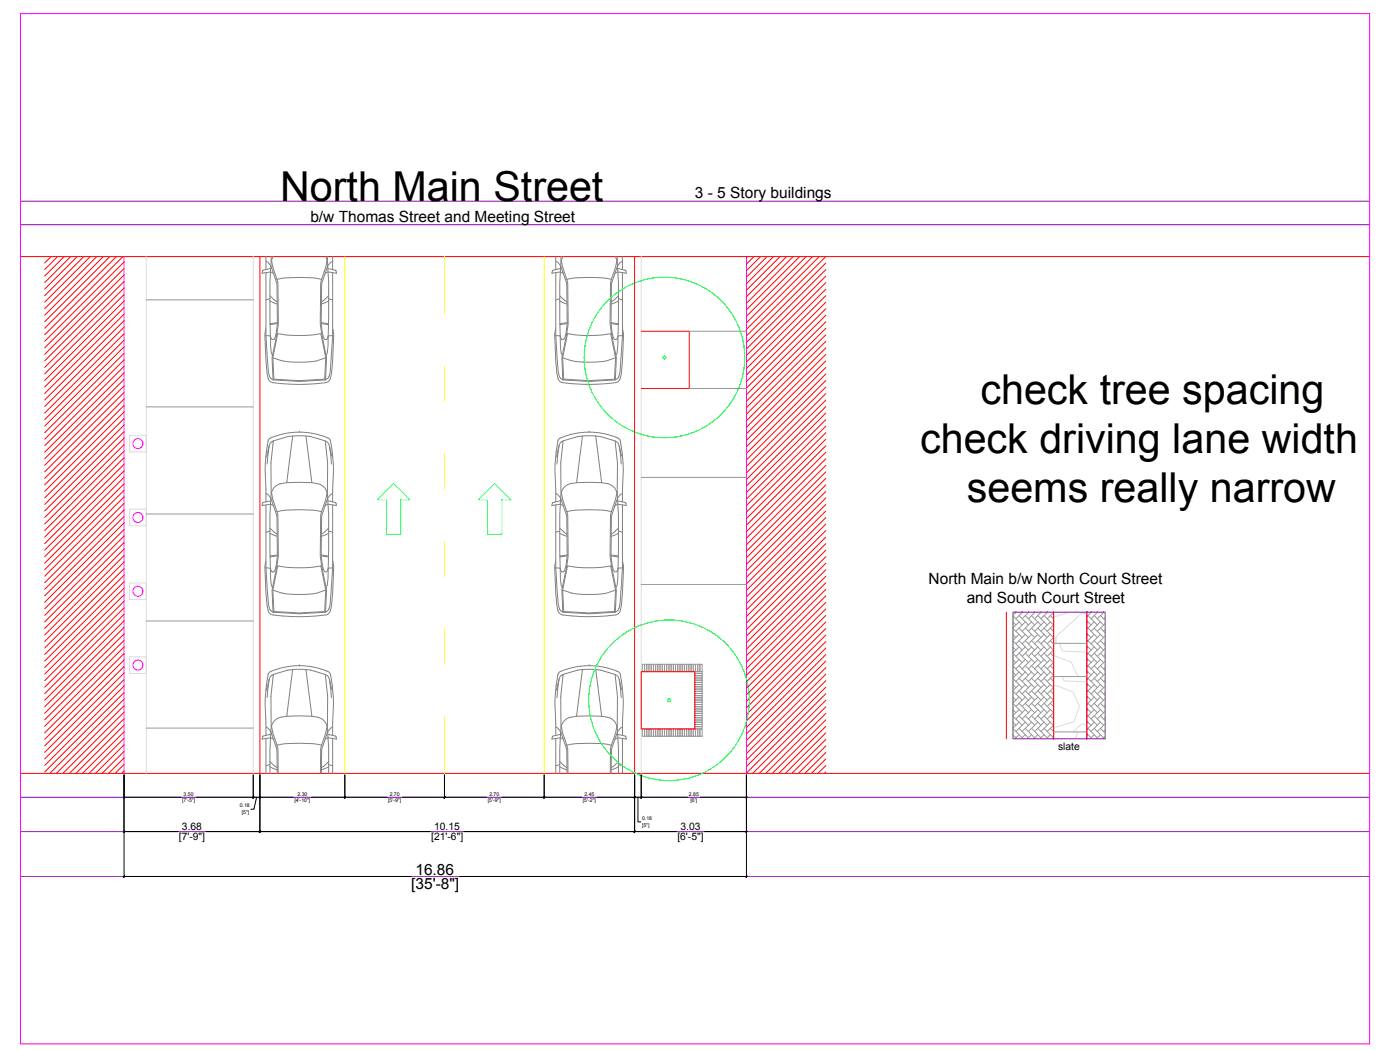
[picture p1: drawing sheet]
<svg xmlns="http://www.w3.org/2000/svg" width="1219mm" height="914mm" viewBox="0 0 1219 914" stroke-linecap="round" stroke-linejoin="round" font-family="sans-serif">
<!-- layer: Hatch and Paving -->
<g fill="none" stroke="#989898" stroke-width=".87">
<path d="M127 261h94M600 288h50M600 338h50M127 354h94M558 416h92M127 448h94M558 509h92M882 536l8 8M882 533v110M884 533h1M885 533l-3 3M887 536l9 8"/>
<path d="M890 533h.1M890 533l-5 6M893 536l8 8M895 533h1M896 533l-6 6M898 536l9 8M901 533h.1M901 533l-5 6M904 536l8 8M906 533h1M907 533l-6 6M909 536l8 8"/>
<path d="M912 533h.1M912 533l-5 6M915 536l3 3M917 533h.1M918 539h-1M918 533l-6 6M947 536l9 8M950 533h.1M950 533l-4 4M953 536l8 8M955 533h1M956 533l-6 6"/>
<path d="M958 536l5 4M961 533h.1M961 533l-5 6M963 537l-2 2M963 533v110M127 541h94M882 558l8 8M882 553l3 2M882 547l8 8M882 542l3 2M887 558l9 8M887 547l9 8"/>
<path d="M887 552l-5 6M887 542l-5 5M893 558l8 8M893 547l8 8M893 552l-8 9M893 542l-8 8M898 558l9 8M898 547l9 8M898 552l-8 9M898 542l-8 8M904 558l8 8M904 547l8 8"/>
<path d="M904 552l-8 9M904 542l-8 8M909 558l8 8-5 6M909 547l8 8-5 6M909 552l-8 9M909 542l-8 8M915 558l3 3M915 547l3 3M915 552l-8 9M915 542l-8 8M918 550h-1M918 544l-6 6"/>
<path d="M946 552l4 3M946 541l4 3M947 558l9 8M947 547l9 8M947 552l-1 1M947 542h-1M953 558l8 8M953 547l8 8M953 552l-7 7M953 542l-7 6M958 558l5 4M958 547l5 4"/>
<path d="M958 552l-8 9M958 542l-8 8M963 559l-2 2M963 554l-7 7M963 548l-2 2M963 543l-7 7M559 578h2v7h-2zM561 578h2v7h-2zM563 578h2v7h-2zM565 578h2v7h-2zM567 578h2v7h-2zM569 578h2v7h-2z"/>
<path d="M571 578h2v7h-2zM573 578h2v7h-2zM575 578h2v7h-2zM577 578h2v7h-2zM579 578h2v7h-2zM581 578h2v7h-2zM583 578h1v7h-1zM584 578h2v7h-2zM586 578h2v7h-2zM588 578h2v7h-2zM590 578h2v7h-2zM592 578h2v7h-2z"/>
<path d="M594 578h2v7h-2zM596 578h2v7h-2zM598 578h2v7h-2zM600 578h2v7h-2zM602 578h2v7h-2zM604 578h2v7h-2zM606 578h2v7h-2zM608 578h2v7h-2zM610 578h1v7h-1zM882 580l8 8M882 575l3 2M882 569l8 8"/>
<path d="M882 564l3 2M887 580l9 8M887 569l9 8M887 574l-5 6M887 563l-5 6M893 580l8 8M893 569l8 8M893 574l-8 8M893 563l-8 9M898 580l9 8M898 569l9 8M898 574l-8 8"/>
<path d="M898 563l-8 9M904 580l8 8M904 569l8 8M904 574l-8 8M904 563l-8 9M909 580l8 8M909 569l8 8-5 5M909 574l-8 8M909 563l-8 9M915 580l3 3M915 569l3 3M915 574l-8 8"/>
<path d="M915 563l-8 9M918 571l-1 1M918 561h-1M918 560h28M946 573l4 4M946 562l4 4M947 580l9 8M947 569l9 8M947 574l-1 1M947 563l-1 1M953 580l8 8M953 569l8 8"/>
<path d="M953 574l-7 7M953 563l-7 7M958 580l5 4M958 569l5 4M958 574l-8 8M958 563l-8 9M963 576l-7 6M963 570l-2 2M963 565l-7 7M605 598h6v2h-6zM605 596h6v2h-6zM605 594h6v2h-6z"/>
<path d="M605 592h6v2h-6zM605 590h6v2h-6zM605 588h6v2h-6zM605 587h6v1h-6zM605 585h6v2h-6zM882 596l3 3M882 591l8 8M882 585l3 3M887 591l9 8M887 596l-5 5M887 585l-5 5M893 591l8 8"/>
<path d="M893 596l-8 8M893 585l-8 8M898 591l9 8M898 596l-8 8M898 585l-8 8M904 591l8 8M904 596l-8 8M904 585l-8 8M909 591l8 8M909 596l-8 8M909 585l-8 8M915 591l3 2"/>
<path d="M915 596l-8 8M915 585l-8 8M918 599l-6 5M918 588l-6 5M918 582h-1M918 589h28M946 595l4 4M946 584l4 4M947 591l9 8M947 596l-1 1M947 585l-1 1M953 591l8 8"/>
<path d="M953 596l-7 7M953 585l-7 7M958 591l5 4M958 596l-8 8M958 585l-8 8M963 597l-7 7M963 592l-2 1M963 586l-7 7M963 581l-2 1M605 619h6v2h-6zM605 617h6v2h-6zM605 615h6v2h-6z"/>
<path d="M605 614h6v1h-6zM605 612h6v2h-6zM605 610h6v2h-6zM605 608h6v2h-6zM605 606h6v2h-6zM605 604h6v2h-6zM605 602h6v2h-6zM605 600h6v2h-6zM882 618l3 3M882 613l8 8M882 607l3 3M882 602l8 8"/>
<path d="M887 612l9 9M887 602l9 8M887 618l-5 5M887 607l-5 5M893 612l8 9M893 602l8 8M893 618l-8 8M893 607l-8 8M898 612l9 9M898 602l9 8M898 618l-8 8M898 607l-8 8"/>
<path d="M904 612l8 9M904 602l8 8M904 618l-8 8M904 607l-8 8M909 612l8 9M909 602l8 8M909 618l-8 8M909 607l-8 8M915 612l3 3M915 602l3 2M915 618l-8 8M915 607l-8 8"/>
<path d="M918 610l-6 5M946 617l4 4M946 606l4 4M947 612l9 9M947 602l9 8M947 618l-1 1M947 607l-1 1M953 612l8 9M953 602l8 8M953 618l-7 6M953 607l-7 6M958 612l5 5"/>
<path d="M958 602l5 4M958 618l-8 8M958 607l-8 8M963 619l-7 7M963 614l-2 1M963 608l-7 7M963 603l-2 1M127 634h94M559 635h2v6h-2zM561 635h2v6h-2zM563 635h2v6h-2zM565 635h2v6h-2z"/>
<path d="M567 635h2v6h-2zM569 635h2v6h-2zM571 635h2v6h-2zM573 635h2v6h-2zM575 635h2v6h-2zM577 635h2v6h-2zM579 635h2v6h-2zM581 635h2v6h-2zM583 635h1v6h-1zM584 635h2v6h-2zM586 635h2v6h-2zM588 635h2v6h-2z"/>
<path d="M590 635h2v6h-2zM592 635h2v6h-2zM594 635h2v6h-2zM596 635h2v6h-2zM598 635h2v6h-2zM600 635h2v6h-2zM602 635h2v6h-2zM604 635h2v6h-2zM605 633h6v2h-6zM605 631h6v2h-6zM605 629h6v2h-6zM605 627h6v2h-6z"/>
<path d="M605 625h6v2h-6zM605 623h6v2h-6zM605 621h6v2h-6zM606 635h2v6h-2zM608 635h2v6h-2zM610 635h1v6h-1zM882 640l3 2M882 635l8 7M882 629l3 3M882 624l8 8M887 634l9 8M887 623l9 9"/>
<path d="M887 640l-3 3M887 629l-5 5M893 634l8 8M893 623l8 9M893 640l-4 3M893 629l-8 8M898 634l9 8M898 623l9 9M898 640l-3 3M898 629l-8 8M904 634l8 8M904 623l8 9"/>
<path d="M904 640l-4 3M904 629l-8 8M909 634l8 8M909 623l8 9M909 640l-3 3M909 629l-8 8M915 634l3 3M915 623l3 3M915 640l-4 3M915 629l-8 8M918 637h-1M918 631l-6 6"/>
<path d="M918 621l-6 5M918 637h28M946 639l4 3M946 628l4 4M947 634l9 8M947 623l9 9M947 640l-1 1M947 629l-1 1M953 634l8 8M953 623l8 9M953 640l-4 3M953 629l-7 6"/>
<path d="M958 634l5 5M958 623l5 5M958 640l-3 3M958 629l-8 8M963 636l-2 1M963 630l-7 7M963 625l-2 1M918 642l-2 1M963 641l-3 2"/>
</g>
<!-- layer: HIDDEN -->
<path d="M18 175h1175M18 196h1175M882 533h36v110h-36zM918 533h28M946 533h17v110h-17zM918 643h28M18 694h1175M18 724h1175M18 763h1175" fill="none" stroke="#8a00b8" stroke-width=".87"/>
<!-- layer: Edge -->
<path d="M18 223h1175M226 223v451M553 223v451M558 288h42v50h-42M876 533v110M918 533v110M946 533v110M558 585h47v50h-47zM18 674h1175" fill="none" stroke="#f00" stroke-width=".87"/>
<!-- layer: Poche -->
<g fill="none" stroke="#f0f" stroke-width=".87">
<path d="M18 12h1175v897h-1175zM108 223v451M650 223v451"/>
<circle cx="120" cy="386" r="4"/>
<circle cx="120" cy="451" r="4"/>
<circle cx="120" cy="515" r="4"/>
<circle cx="120" cy="579" r="4"/>
</g>
<!-- layer: Details -->
<g fill="none" stroke="#dcdcdc" stroke-width=".87">
<path d="M127 223v451M221 223v451M558 223v451M113 379h14v15h-14zM113 443h14v15h-14zM113 508h14v14h-14zM932 533l-13 4h-1M946 534h-4l-22 20v6M918 554l1 1v5M113 572h14v14h-14zM918 571l15 6 6 12M922 560l3 7 21 1v-1"/>
<path d="M918 597h1l15 6 6 12-5 14-16 4h-1M925 589l2 4 19 1M946 587v2M939 637l-2 6M946 637v1M946 631h-4l-8 6"/>
</g>
<!-- layer: Lane Stripes -->
<path d="M300 223v451M387 223v50M474 223v451M387 319v30M387 395v31M387 471v31M387 548v30M387 624v50" fill="none" stroke="#ff0" stroke-width=".87"/>
<!-- layer: HIDDEN -->
<g fill="none" stroke="#808080" stroke-width=".87">
<path d="M232 227l2 2 2 3 5 14 1 36-1 7-2 7h-2l-2-4h-3M232 223v12M232 237v55M236 234l-7 1-1 3 8-1 2 1M236 223a702 702 0 0 0 0 84l1 2v3l1 19M238 223l-2 4 2 6 3 10M283 223l2 4-1 6-4 10a110 110 0 0 0-39 0M285 223v4a656 656 0 0 1 0 80l-1 2M285 234l7 1 1 3-7-1-3 1M290 237v55M290 227l-2 2-3 3-5 14v36l1 7 2 7h1l2-4h4M290 223v12"/>
<path d="M484 227l2 2 2 3 5 14 1 36-1 7-2 7h-2l-1-4h-4M484 223v12M484 237v55M488 234l-7 1v3l7-1 2 1M489 223a711 711 0 0 0 0 84l1 2-1 3 1 19M490 223l-1 4 1 6 4 10M536 223l1 4-1 6-4 10a110 110 0 0 0-38 0M538 223v4a664 664 0 0 1-1 80l-1 2M538 234l6 1M542 227l-2 2-2 3-5 14-1 36 1 7 2 7h2l1-4h4M542 223v12M542 237v55"/>
<path d="M544 235l1 3-7-1-2 1M235 258l6 5M241 243l1 3v36l-5 27M280 243l-1 3v36l5 30v19M286 258l-6 5M487 258l7 5M494 243v3l1 36-5 27M532 243v3l-1 36 6 30-1 19M539 258l-7 5M235 262l6 3M235 260l-3 1M286 260l4 1"/>
<path d="M286 262l-6 3M487 262l7 3M487 260l-3 1M539 260l3 1M539 262l-7 3M231 286v5l1 23 1 15a5 5 0 0 0 5 4 160 160 0 0 0 47 0l3-3 1-5 2-34-1-5M232 292l2 33 1 3 1 2M241 281l-6 1M242 282l-7 1M242 291a112 112 0 0 0 37 0l5 21-1 18-23 2-21-2-1-18zM280 282l6 1M280 281l6 1"/>
<path d="M290 292l-3 33-1 4M484 286l-1 5 1 23 2 15a5 5 0 0 0 4 4l23 2 23-2M484 292l2 33 1 3 1 2M494 281l-6 1M494 282l-6 1M494 291a112 112 0 0 0 38 0l4 21-1 18-22 2-22-2-1-18zM532 282l6 1M532 281l7 1M542 292l-2 33-2 4-2 2M542 286l1 5-1 23-2 15a5 5 0 0 1-4 4M238 312a73 73 0 0 0 38 2l8-2M490 312a73 73 0 0 0 38 2l8-2"/>
<path d="M236 330l2 1M238 331l23 1 23-1M286 329l-2 2M488 330l2 1M490 331l23 1 23-1M255 380l-5 40M261 376h.1M266 380l6 40M507 380l-5 40M513 376h.1M519 380l5 40M234 388l1-2 3-2-2 19v26a656 656 0 0 0 0 81l1 2v2l1 19"/>
<path d="M234 388l-1 16M234 388l-1 9-1 1M238 384l13-4 11-1 9 1 12 4 2 1a22 22 0 0 1 4 12l1 1M283 384l2 19v26a656 656 0 0 1 0 81l-1 2M287 388l2 16M487 388l1-2 2-2-2 19 1 26a664 664 0 0 0 0 81l1 2-1 2 1 19M487 388l-2 16M487 388l-2 9-1 1M490 384l13-4 11-1 9 1 13 4 1 1a22 22 0 0 1 4 12l1 1M536 384l2 19v26a664 664 0 0 1-1 81l-1 2M539 388l2 16M232 430l2 1 2 3 5 14 1 36-1 8-2 6h-2l-2-3h-3"/>
<path d="M232 437v-11a152 152 0 0 1 2-43v-1a60 60 0 0 1 53 0l2 8a140 140 0 0 1 1 36v11M232 440v55M236 436l-7 2-1 2 8-1 2 1M239 424l4-2a45 45 0 0 1 18-2 45 45 0 0 1 18 2 10 10 0 0 1 6 7l-1 6-4 11a110 110 0 0 0-39 0l-3-11-2-6zM285 436l7 2 1 2-7-1-3 1M290 440v55M290 430l-2 1-3 3-5 14v36l1 8 2 6h1l2-3h4M484 430l2 1 2 3 5 14 1 36-1 8-2 6h-2l-1-3h-4M484 437v-11a150 150 0 0 1 2-43l1-1a60 60 0 0 1 52 0l2 8a140 140 0 0 1 1 36v11M484 440v55M488 436l-7 2v2l7-1 2 1M491 424l4-2a45 45 0 0 1 18-2 45 45 0 0 1 18 2 10 10 0 0 1 6 7l-1 6-4 11a110 110 0 0 0-38 0l-4-11-1-6z"/>
<path d="M538 436l6 2M542 430l-2 1-2 3-5 14-1 36 1 8 2 6h2l1-3h4M542 440v55M544 438l1 2-7-1-2 1M235 460l6 5M241 446l1 2v36l-5 28M280 446l-1 2v36l5 30v19M286 460l-6 5M487 460l7 5M494 446v2l1 36-5 28M532 446v2l-1 36 6 30-1 19M539 460l-7 5"/>
<path d="M235 464l6 3M235 462l-3 2M286 462l4 2M286 464l-6 3M487 464l7 3M487 462l-3 2M539 462l3 2M539 464l-7 3M231 489v4l1 24 1 15a5 5 0 0 0 5 4 160 160 0 0 0 47-1l2-1 1-2M232 495l2 32 1 4 1 1M241 483l-6 1M242 484l-7 1"/>
<path d="M242 493a110 110 0 0 0 37 0l5 21-1 19-23 1-21-1-1-19zM280 484l6 1M280 483l6 1M290 495l-3 32-1 5M290 489l1 4-1 24-2 15M484 489l-1 4 1 24 2 15a5 5 0 0 0 4 4l23 1 23-1M484 495l2 32 1 4 1 1M494 483l-6 1M494 484l-6 1M494 493a110 110 0 0 0 38 0l4 21-1 19-22 1-22-1-1-19zM532 484l6 1M532 483l7 1"/>
<path d="M542 495l-2 32-2 4-2 2M542 489l1 4-1 24-2 15M238 514a73 73 0 0 0 38 3l8-3M490 514a73 73 0 0 0 38 3l8-3M236 532l2 1M238 533l23 2 23-2M286 532l-2 1M488 532l2 1M490 533l23 2 23-2M540 532a5 5 0 0 1-4 4M261 580h.1M513 580h.1"/>
<path d="M234 592l1-2 3-3-2 19v26l-1 20v22M234 592l-1 16M234 592l-1 8-1 1M238 587l13-3 11-1 9 1 12 3 2 1a21 21 0 0 1 4 12l1 1M255 583l-5 41M266 583l6 41M283 587l2 19v26l1 20v22M287 592l2 16M487 592l1-2 2-3-2 19 1 26-2 20v22M487 592l-2 16M487 592l-2 8-1 1M490 587l13-3 11-1 9 1 13 3 1 1a22 22 0 0 1 4 12l1 1"/>
<path d="M507 583l-5 41M519 583l5 41M536 587l2 19v26l1 20v22M539 592l2 16M232 633l2 1 2 3 5 15v22M236 639l-7 2-1 3 8-2 2 2M239 628l4-3a45 45 0 0 1 18-2 45 45 0 0 1 18 2 10 10 0 0 1 6 8l-1 5-4 11a111 111 0 0 0-39 0l-3-11-2-5zM285 639l7 2 1 3-7-2-3 2M290 633l-2 1-3 3-5 15v22M484 633l2 1 2 3 5 15 1 22M488 639l-7 2v3l7-2 2 2M491 628l4-3a45 45 0 0 1 18-2 45 45 0 0 1 18 2 10 10 0 0 1 6 8l-1 5-4 11a111 111 0 0 0-38 0l-4-11-1-5z"/>
<path d="M538 639l6 2M542 633l-2 1-2 3-5 15-1 22M232 640v-10a152 152 0 0 1 2-43v-1a60 60 0 0 1 53 0l2 7a140 140 0 0 1 1 37v10M232 643v31M241 649l1 3v22M280 649l-1 3v22M290 643v31M484 640v-10a150 150 0 0 1 2-43l1-1a60 60 0 0 1 52 0l2 7a140 140 0 0 1 1 37v10M484 643v31M494 649v3l1 22M532 649v3l-1 22M542 643v31"/>
<path d="M544 641l1 3-7-2-2 2M235 663l6 6M235 668l6 2M235 666l-3 1M286 666l4 1M286 663l-6 6M286 668l-6 2M487 663l7 6M487 668l7 2M487 666l-3 1M539 666l3 1M539 663l-7 6"/>
<path d="M539 668l-7 2"/>
</g>
<!-- layer: Cars -->
<path d="M329 435l14-14 14 14h-8v30h-12v-30zM431 421l14 14h-8v30h-12v-30h-8z" fill="none" stroke="#0ff" stroke-width=".87"/>
<!-- layer: HIDDEN -->
<g fill="none" stroke="#f00" stroke-width=".87">
<path d="M45 223l-6 6M50 223l-11 12M56 223l-17 17M62 223l-23 23M67 223l-28 29M73 223l-34 34M79 223l-40 40M84 223l-45 46M90 223l-51 52M96 223l-57 57M101 223l-62 63M107 223l-68 69"/>
<path d="M108 228l-69 69M108 234l-69 69M108 239l-69 70M651 223l-1 1M657 223l-7 7M662 223l-12 13M668 223l-18 18M674 223l-24 24M679 223l-29 30M685 223l-35 35M691 223l-41 41M696 223l-46 47"/>
<path d="M702 223l-52 52M708 223l-58 58M713 223l-63 64M719 223l-69 70M719 229l-69 69M719 235l-69 69M108 245l-69 69M108 251l-69 69M108 257l-69 69M719 240l-69 70M719 246l-69 69M719 252l-69 69"/>
<path d="M719 258l-69 69M108 262l-69 69M108 268l-69 69M108 274l-69 69M108 279l-69 69M719 263l-69 69M719 269l-69 69M719 275l-69 69M108 285l-69 69M108 291l-69 69M108 296l-69 69M719 280l-69 69"/>
<path d="M719 286l-69 69M719 292l-69 69M719 297l-69 69M108 302l-69 69M108 308l-69 69M108 313l-69 69M108 319l-69 69M719 303l-69 69M719 309l-69 69M719 314l-69 69M108 325l-69 69M108 330l-69 70"/>
<path d="M108 336l-69 69M719 320l-69 69M719 326l-69 69M719 331l-69 70M719 337l-69 69M108 342l-69 69M108 347l-69 70M108 353l-69 69M108 359l-69 69M719 343l-69 69M719 348l-69 70M719 354l-69 69"/>
<path d="M719 360l-69 69M108 365l-69 69M108 370l-69 69M108 376l-69 69M719 365l-69 70M719 371l-69 69M719 377l-69 69M108 382l-69 69M108 387l-69 69M108 393l-69 69M108 399l-69 69M719 383l-69 69"/>
<path d="M719 388l-69 69M719 394l-69 69M719 400l-69 69M108 404l-69 69M108 410l-69 69M108 416l-69 69M719 405l-69 69M719 411l-69 69M719 417l-69 69M108 421l-69 69M108 427l-69 69M108 433l-69 69"/>
<path d="M108 438l-69 70M719 422l-69 69M719 428l-69 69M719 434l-69 69M719 439l-69 69M108 444l-69 69M108 450l-69 69M108 455l-69 70M719 445l-69 69M719 451l-69 69M719 456l-69 70M108 461l-69 69"/>
<path d="M108 467l-69 69M108 472l-69 70M108 478l-69 69M719 462l-69 69M719 468l-69 69M719 473l-69 70M719 479l-69 69M108 484l-69 69M108 490l-69 69M108 495l-69 69M719 485l-69 69M719 491l-69 69"/>
<path d="M719 496l-69 69M108 501l-69 69M108 507l-69 69M108 512l-69 69M108 518l-69 69M719 502l-69 69M719 508l-69 69M719 513l-69 69M719 519l-69 69M108 524l-69 69M108 529l-69 69M108 535l-69 69"/>
<path d="M719 525l-69 69M719 530l-69 69M719 536l-69 69M108 541l-69 69M108 546l-69 69M108 552l-69 69M108 558l-69 69M719 542l-69 69M719 547l-69 69M719 553l-69 69M719 559l-69 69M108 563l-69 70"/>
<path d="M108 569l-69 69M108 575l-69 69M719 564l-69 69M719 570l-69 69M719 576l-69 69M108 580l-69 70M108 586l-69 69M108 592l-69 69M108 598l-69 69M719 581l-69 70M719 587l-69 69M719 593l-69 69"/>
<path d="M719 598l-69 70M108 603l-69 69M108 609l-65 65M108 615l-59 59M719 604l-69 69M719 610l-64 64M719 616l-58 58M108 620l-53 54M108 626l-48 48M108 632l-42 42M108 637l-36 37M719 621l-52 53"/>
<path d="M719 627l-46 47M719 633l-41 41M719 638l-35 36M108 643l-31 31M108 649l-25 25M108 654l-19 20M719 644l-29 30M719 650l-24 24M719 655l-18 19M108 660l-13 14M108 666l-8 8M108 671l-2 3"/>
<path d="M719 661l-12 13M719 667l-7 7M719 672l-1 2"/>
</g>
<!-- layer: Trees -->
<g fill="none" stroke="#0f0" stroke-width=".87">
<circle cx="579" cy="311" r="1.3"/>
<circle cx="579" cy="311" r="70"/>
<circle cx="583" cy="610" r="1.3"/>
<circle cx="583" cy="610" r="70"/>
</g>
<!-- layer: Text -->
<g fill="none" stroke="#000" stroke-width=".87">
<path d="M108 675v89M221 675v20M226 675v50M300 675v20M387 675v20M474 675v20M553 675v50M558 675v20M650 675v89M108 694h50M171 694h84M223 694l-2 11h-2"/>
<path d="M271 694h66M350 694h74M437 694h70M520 694h79M556 694v22h2M610 694h40M108 724h47M179 724h196M404 724h185M613 724h37M108 763h250M400 763h250"/>
</g>
<!-- layer: 0 -->
<g fill="#000" stroke="#000" stroke-width=".87">
<path d="M108 694v1zM108 695v-1z"/>
<path d="M220 695l1-1zM221 694l-1 1z"/>
<path d="M221 694l-1 1zM221 694l-1 1z"/>
<path d="M226 695l1-1zM227 694l-1 1z"/>
<path d="M227 694l-1 1zM226 695l1-1z"/>
<path d="M300 695l1-1zM301 694l-1 1z"/>
<path d="M301 694l-1 1zM300 695l1-1z"/>
<path d="M387 695l1-1zM388 694l-1 1z"/>
<path d="M388 694l-1 1zM387 695l1-1z"/>
<path d="M473 695l1-1zM474 694l-1 1z"/>
<path d="M474 694l-1 1zM474 694l-1 1z"/>
<path d="M552 695l1-1zM553 694l-1 1z"/>
<path d="M553 694l-1 1zM553 694l-1 1z"/>
<path d="M558 695l1-1zM559 694l-1 1z"/>
<path d="M559 694l-1 1zM558 695l1-1z"/>
<path d="M650 695v-1zM650 694v1z"/>
<path d="M108 724v1zM108 724v1z"/>
<path d="M227 724l-1 1zM227 724l-1 1z"/>
<path d="M227 724l-1 1zM227 724l-1 1z"/>
<path d="M553 724l-1 1zM553 724l-1 1z"/>
<path d="M553 724l-1 1zM553 724l-1 1z"/>
<path d="M650 724v1zM650 724v1z"/>
<path d="M108 763v1zM108 763v1z"/>
<path d="M650 763v1zM650 763v1z"/>
</g>
<!-- layer: Details -->
<g fill="#dcdcdc" stroke="#dcdcdc" stroke-width=".87">
<circle cx="939" cy="589" r=".1"/>
<circle cx="918" cy="571" r=".1"/>
</g>
<g font-size="35.9">
<text x="244" y="175">North Main Street</text>
<text x="854" y="352">check tree spacing</text>
<text x="801" y="394">check driving lane width -</text>
<text x="842" y="437">seems really narrow</text>
</g>
<g font-size="13.5">
<text x="605" y="173">3 - 5 Story buildings</text>
<text x="270" y="193">b/w Thomas Street and Meeting Street</text>
<text x="809" y="509">North Main b/w North Court Street</text>
<text x="842" y="525">and South Court Street</text>
<text x="362" y="762">16.86</text>
<text x="358" y="774">[35'-8&quot;]</text>
</g>
<g font-size="9">
<text x="921" y="653">slate</text>
<text x="158" y="723">3.68</text>
<text x="378" y="723">10.15</text>
<text x="593" y="723">3.03</text>
<text x="156" y="732">[7'-9&quot;]</text>
<text x="376" y="732">[21'-6&quot;]</text>
<text x="590" y="732">[6'-5&quot;]</text>
</g>
<g font-size="4.5">
<text x="160" y="693">3.50</text>
<text x="259" y="693">2.30</text>
<text x="339" y="693">2.70</text>
<text x="426" y="693">2.70</text>
<text x="509" y="693">2.45</text>
<text x="600" y="693">2.85</text>
<text x="159" y="699">[7'-5&quot;]</text>
<text x="256" y="699">[4'-10&quot;]</text>
<text x="338" y="699">[5'-9&quot;]</text>
<text x="425" y="699">[5'-9&quot;]</text>
<text x="508" y="699">[5'-2&quot;]</text>
<text x="601" y="699">[6']</text>
<text x="209" y="703">0.18</text>
<text x="211" y="709">[5&quot;]</text>
<text x="559" y="714">0.18</text>
<text x="559" y="720">[5&quot;]</text>
</g>
</svg>
